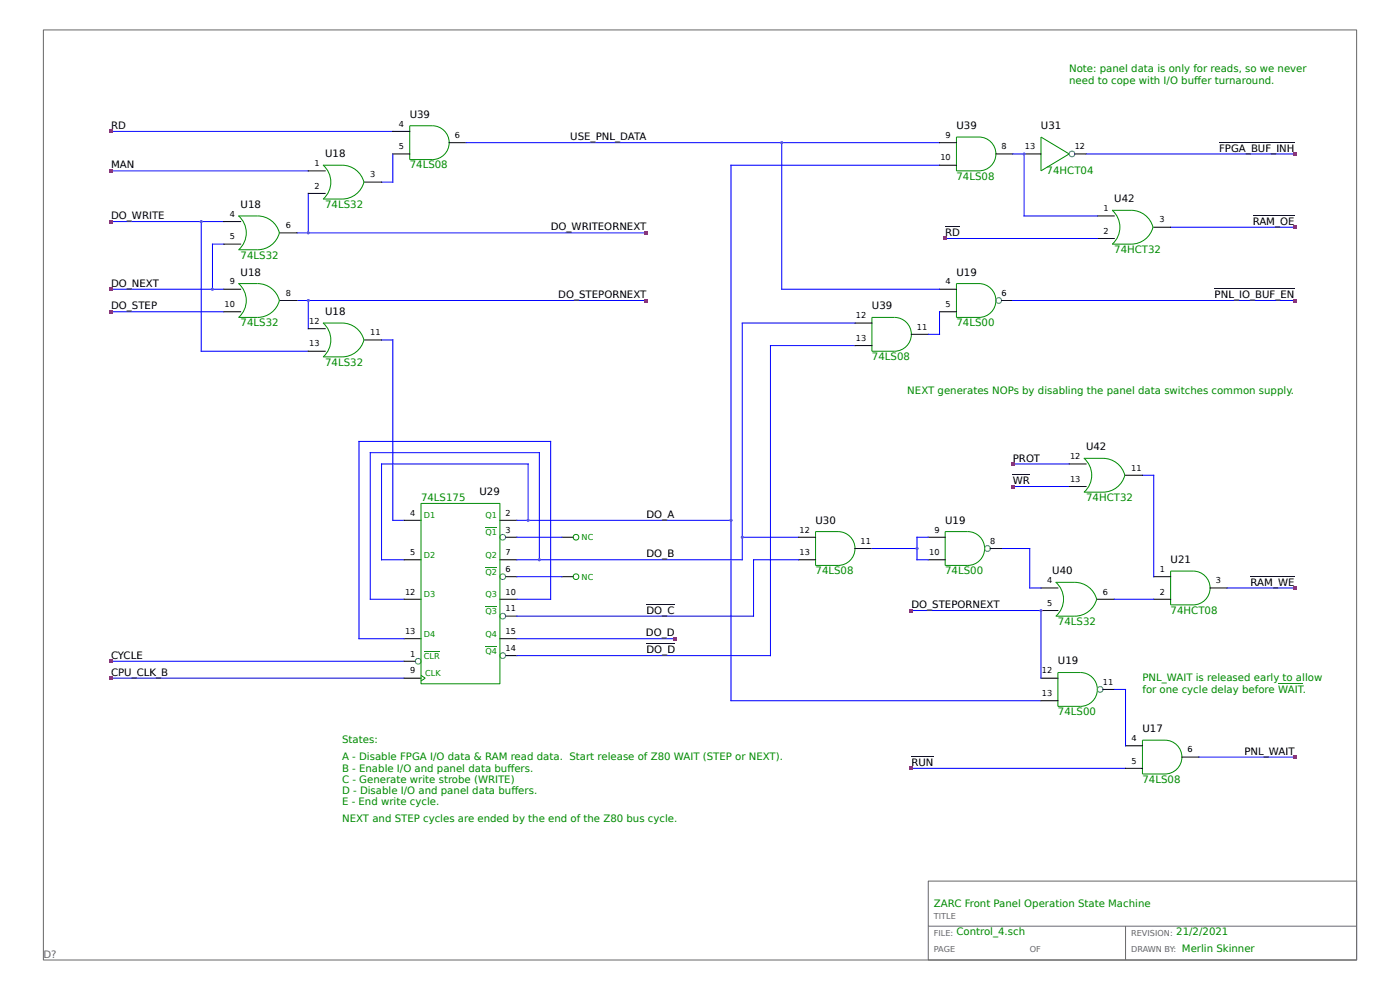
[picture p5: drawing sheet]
<svg xmlns="http://www.w3.org/2000/svg" width="297mm" height="210mm" viewBox="0 0 297 210" stroke-linecap="round" stroke-linejoin="round" font-family="sans-serif">
<path d="M9.2 6.3h278.6v197.3h-278.6zM196.9 186.9h90.9v16.7h-90.9zM196.9 196.5h90.9M238.8 196.5v7.1" fill="none" stroke="#666" stroke-width=".21"/>
<g fill="none" stroke="#00f" stroke-width=".21">
<path d="M23.6 36.2h41.8M23.6 27.9h59.7M83.3 32.7v5.9h-2.4M98.9 30.3h100.4M165.8 30.3v31.1h33.5M199.3 35h-44.2v113.6h65.7M214.9 32.7h2.4v13.1h15.5M230.4 32.7h44.2M23.6 47h23.9M42.7 47v27.5h22.7M47.5 51.8h-2.4v9.6M63 49.4h74.1"/>
<path d="M65.4 41v8.4M200.5 50.6h32.3M248.3 48.2h26.3M23.6 61.4h23.9M23.6 66.1h23.9M63 63.7h74.1M65.4 63.7v6M80.9 72.1h2.4v38.3h2.4M181.4 68.5h-23.9v50.2h-47.9M181.4 73.3h-18v65.8h-53.8M199.3 66.1v4.8h-2.4M214.9 63.7h59.7"/>
<path d="M214.9 98.4h11.9M109.6 110.4h45.5M109.6 114h9.6M112 110.4v-12h-31.1v20.3h4.8M114.4 118.7v-22.7h-35.8v31.1h7.1M157.5 114h11.9M169.4 118.7h-9.5v12h-50.3M185 116.4h9.5M196.9 114h-2.4v4.7h2.4M212.5 116.4h5.9v8.3h2.4M214.9 103.2h11.9M242.4 100.8h2.4v21.5"/>
<path d="M109.6 127.1h7.2v-33.5h-40.6v41.9h9.5M109.6 135.5h33.5M109.6 122.3h9.6M193.3 129.5h27.5v14.4M236.4 127.1h8.4M260.3 124.7h14.3M23.6 143.9h62.1M23.6 140.3h62.1M236.4 146.2h2.4v12M193.3 163h45.5M254.3 160.6h20.3"/>
</g>
<g fill="none" stroke="#000" stroke-width=".21">
<path d="M65.4 36.2h3.6M77.4 38.6h3.5M83.3 27.9h3.6M83.3 32.7h3.6M95.3 30.3h3.6M199.3 30.3h3.6M199.3 35h3.6M211.3 32.7h3.6M217.3 32.7h3.5M228 32.7h2.4M258.6 30.2h16.1M47.5 47h3.6"/>
<path d="M47.5 51.8h3.6M59.4 49.4h3.6M65.4 41h3.6M200.5 48.1h3.2M232.8 45.8h3.6M232.8 50.6h3.6M244.8 48.2h3.5M265.7 45.7h9M47.5 66.1h3.6M47.5 61.4h3.6M59.4 63.7h3.6M65.4 69.7h3.6"/>
<path d="M65.4 74.5h3.6M77.4 72.1h3.5M181.4 68.5h3.6M181.4 73.3h3.6M193.3 70.9h3.6M199.3 66.1h3.6M199.3 61.4h3.6M212.5 63.7h2.4M257.7 61.3h17M226.8 98.4h3.6M85.7 110.4h3.6M85.7 118.7h3.6"/>
<path d="M106.1 110.4h3.5M106.1 118.7h3.5M107.2 114h2.4M119.2 114h2.4M169.4 118.7h3.6M169.4 114h3.6M181.4 116.4h3.6M196.9 118.7h3.6M196.9 114h3.6M210.1 116.4h2.4M214.9 100.7h3.6M226.8 103.2h3.6"/>
<path d="M238.8 100.8h3.6M85.7 127.1h3.6M85.7 135.5h3.6M106.1 127.1h3.5M106.1 135.5h3.5M107.2 122.3h2.4M107.2 130.7h2.4M107.2 139.1h2.4M119.2 122.3h2.4M137.1 136.6h6.2M137.1 128.2h6M220.8 124.7h3.6"/>
<path d="M220.8 129.5h3.6M232.8 127.1h3.6M244.8 127.1h3.5M244.8 122.3h3.5M256.7 124.7h3.6M265.3 122.2h9.4M85.7 140.3h2.4M85.7 143.9h3.6M220.8 143.9h3.6M220.8 148.6h3.6M234 146.2h2.4M238.8 158.2h3.6"/>
<path d="M193.3 160.5h4.7M238.8 163h3.6M250.7 160.6h3.6"/>
</g>
<g fill="none" stroke="#008b00" stroke-width=".21">
<path d="M68.5 35h4.1a4.8 4.8 0 0 1 4.6 3.7M68.5 35a4.8 4.8 0 0 1 .1 7.2M77.2 38.6a4.8 4.8 0 0 1-4.6 3.6h-4.1M86.9 26.7h4.8a3.6 3.6 0 0 1 3.6 3.6 3.6 3.6 0 0 1-3.6 3.6h-4.8zM202.9 29.1h4.8a3.6 3.6 0 0 1 3.6 3.6 3.6 3.6 0 0 1-3.6 3.5h-4.8zM220.8 29.1l6 3.6-6 3.5zM50.6 45.8h4a4.8 4.8 0 0 1 4.7 3.6M50.6 45.8a4.8 4.8 0 0 1 .1 7.1M59.3 49.4a4.8 4.8 0 0 1-4.7 3.6h-4M235.9 44.6h4.1a4.8 4.8 0 0 1 4.6 3.6M235.9 44.6a4.8 4.8 0 0 1 .1 7.2M244.6 48.2a4.8 4.8 0 0 1-4.6 3.6h-4.1"/>
<path d="M59.3 63.8a4.8 4.8 0 0 0-4.7-3.6l-4-.1a4.8 4.8 0 0 1 .1 7.2M59.3 63.7a4.8 4.8 0 0 1-4.7 3.6h-4M77.2 72.2a4.8 4.8 0 0 0-4.6-3.7h-4.1a4.8 4.8 0 0 1 .1 7.2M77.2 72.1a4.8 4.8 0 0 1-4.6 3.6h-4.1M185 67.3h4.8a3.6 3.6 0 0 1 3.5 3.6 3.6 3.6 0 0 1-3.5 3.6h-4.8zM202.9 60.2h4.8a3.6 3.6 0 0 1 3.6 3.5 3.6 3.6 0 0 1-3.6 3.6h-4.8zM229.9 97.2h4.1a4.8 4.8 0 0 1 4.6 3.6M230 97.2a4.8 4.8 0 0 1 0 7.2M89.3 106.8h16.8v38.2h-16.8zM103 112h2.5M173 112.8h4.8a3.6 3.6 0 0 1 3.6 3.6 3.6 3.6 0 0 1-3.6 3.5h-4.8zM200.5 112.8h4.8a3.6 3.6 0 0 1 3.6 3.6 3.6 3.6 0 0 1-3.6 3.5h-4.8z"/>
<path d="M238.6 100.8a4.8 4.8 0 0 1-4.6 3.6h-4.1M89.9 138.3h3.4M103 120.3h2.5M103 128.7h2.5M103 137.1h2.5M232.7 127.2a4.8 4.8 0 0 0-4.7-3.7h-4a4.8 4.8 0 0 1 0 7.2M232.7 127.1a4.8 4.8 0 0 1-4.7 3.6h-4.1M248.3 121.1h4.8a3.6 3.6 0 0 1 3.6 3.6 3.6 3.6 0 0 1-3.6 3.6h-4.8zM89.3 143.3l.9 .6-.9 .6M224.4 142.7h4.8a3.6 3.6 0 0 1 3.6 3.5 3.6 3.6 0 0 1-3.6 3.6h-4.8zM242.4 157h4.7a3.6 3.6 0 0 1 3.6 3.6 3.6 3.6 0 0 1-3.6 3.6h-4.7zM271.2 145h5.2"/>
<circle cx="122.2" cy="114" r=".6"/>
<circle cx="122.2" cy="122.3" r=".6"/>
</g>
<g fill="none" stroke="#008b8b" stroke-width=".21">
<circle cx="227.4" cy="32.7" r=".6"/>
<circle cx="211.9" cy="63.7" r=".6"/>
<circle cx="106.6" cy="114" r=".6"/>
<circle cx="209.5" cy="116.4" r=".6"/>
<circle cx="106.6" cy="130.7" r=".6"/>
<circle cx="106.6" cy="139.1" r=".6"/>
<circle cx="106.6" cy="122.3" r=".6"/>
<circle cx="88.7" cy="140.3" r=".6"/>
<circle cx="233.4" cy="146.2" r=".6"/>
</g>
<path d="M44.9 61.1h.4v.5h-.4z" fill="#a020f0"/>
<g fill="#f00">
<path d="M23.2 61h.7v.7h-.7z"/>
<path d="M23.2 65.8h.7v.7h-.7z"/>
<path d="M23.2 143.5h.7v.7h-.7z"/>
<path d="M23.2 139.9h.7v.7h-.7z"/>
</g>
<path d="M42.5 46.8h.4v.4h-.4z" fill="#a020f0"/>
<path d="M23.2 46.6h.7v.8h-.7z" fill="#f00"/>
<path d="M65.2 63.5h.4v.5h-.4z" fill="#a020f0"/>
<path d="M136.8 63.4h.7v.7h-.7z" fill="#f00"/>
<g fill="#a020f0">
<path d="M65.2 63.5h.4v.5h-.4z"/>
<path d="M44.9 61.1h.4v.5h-.4z"/>
<path d="M65.2 49.2h.4v.4h-.4z"/>
</g>
<path d="M136.8 49h.7v.8h-.7z" fill="#f00"/>
<g fill="#a020f0">
<path d="M111.8 110.1h.4v.5h-.4z"/>
<path d="M154.9 110.1h.4v.5h-.4z"/>
<path d="M114.2 118.5h.4v.5h-.4z"/>
</g>
<path d="M274.3 32.3h.7v.7h-.7z" fill="#f00"/>
<g fill="#a020f0">
<path d="M154.9 110.1h.4v.5h-.4z"/>
<path d="M65.2 49.2h.4v.4h-.4z"/>
</g>
<g fill="#f00">
<path d="M23.2 35.9h.7v.7h-.7z"/>
<path d="M23.2 27.5h.7v.7h-.7z"/>
</g>
<path d="M165.6 30h.4v.5h-.4z" fill="#a020f0"/>
<g fill="#f00">
<path d="M274.3 47.8h.7v.8h-.7z"/>
<path d="M200.2 50.2h.7v.7h-.7z"/>
</g>
<path d="M217 32.4h.5v.5h-.5z" fill="#a020f0"/>
<path d="M274.3 63.4h.7v.7h-.7z" fill="#f00"/>
<g fill="#a020f0">
<path d="M165.6 30h.4v.5h-.4z"/>
<path d="M157.3 113.7h.4v.5h-.4z"/>
</g>
<path d="M274.3 124.4h.7v.7h-.7z" fill="#f00"/>
<path d="M220.6 129.3h.4v.4h-.4z" fill="#a020f0"/>
<path d="M193 129.1h.7v.8h-.7z" fill="#f00"/>
<g fill="#a020f0">
<path d="M157.3 113.7h.4v.5h-.4z"/>
<path d="M42.5 46.8h.4v.4h-.4z"/>
<path d="M194.3 116.1h.4v.5h-.4z"/>
<path d="M220.6 129.3h.4v.4h-.4z"/>
</g>
<path d="M142.8 135.1h.7v.7h-.7z" fill="#f00"/>
<path d="M194.3 116.1h.4v.5h-.4z" fill="#a020f0"/>
<g fill="#f00">
<path d="M214.5 102.8h.7v.8h-.7z"/>
<path d="M214.5 98.1h.7v.7h-.7z"/>
<path d="M274.3 160.2h.7v.8h-.7z"/>
<path d="M193 162.6h.7v.7h-.7z"/>
</g>
<g font-size="2.2" fill="#008b00">
<text x="226.8" y="15.3">Note: panel data is only for reads, so we never</text>
<text x="226.8" y="17.8">need to cope with I/O bufer turnaround.</text>
<text x="253.3" y="17.8">f</text>
<text x="86.9" y="35.7">74LS08</text>
<text x="202.9" y="38.1">74LS08</text>
<text x="222" y="36.9">74HCT04</text>
<text x="69" y="44.1">74LS32</text>
<text x="236.4" y="53.7">74HCT32</text>
<text x="51.1" y="54.9">74LS32</text>
<text x="51.1" y="69.2">74LS32</text>
<text x="202.9" y="69.2">74LS00</text>
<text x="69" y="77.6">74LS32</text>
<text x="185" y="76.4">74LS08</text>
<text x="192.5" y="83.6">NEXT generates NOPs by disabling the panel data switches common supply.</text>
<text x="89.3" y="106.3">74LS175</text>
<text x="230.4" y="106.3">74HCT32</text>
<text x="173" y="121.8">74LS08</text>
<text x="200.5" y="121.8">74LS00</text>
<text x="248.3" y="130.2">74HCT08</text>
<text x="224.4" y="132.6">74LS32</text>
<text x="242.4" y="144.4">PNL_WAIT is released early to allow</text>
<text x="242.4" y="146.9">for one cycle delay before WAIT.</text>
<text x="224.4" y="151.7">74LS00</text>
<text x="72.6" y="157.7">States:</text>
<text x="72.6" y="161.3">A - Disable FPGA I/O data &amp; RAM read data. Start release of Z80 WAIT (STEP or NEXT).</text>
<text x="72.6" y="163.7">B - Enable I/O and panel data bufers.</text>
<text x="72.6" y="166.1">C - Generate write strobe (WRITE)</text>
<text x="107.6" y="163.7">f</text>
<text x="242.4" y="166.1">74LS08</text>
<text x="72.6" y="168.5">D - Disable I/O and panel data bufers.</text>
<text x="72.6" y="170.8">E - End write cycle.</text>
<text x="108.5" y="168.5">f</text>
<text x="72.6" y="174.4">NEXT and STEP cycles are ended by the end of the Z80 bus cycle.</text>
<text x="198.1" y="192.4">ZARC Front Panel Operation State Machine</text>
<text x="202.9" y="198.3">Control_4.sch</text>
<text x="249.5" y="198.3">21/2/2021</text>
<text x="250.7" y="201.9">Merlin Skinner</text>
</g>
<g font-size="2.2">
<text x="23.6" y="27.4">RD</text>
<text x="86.9" y="25">U39</text>
<text x="121" y="29.8">USE_PNL_DATA</text>
<text x="202.9" y="27.4">U39</text>
<text x="220.8" y="27.4">U31</text>
<text x="23.6" y="35.7">MAN</text>
<text x="69" y="33.3">U18</text>
<text x="258.6" y="32.1">FPGA_BUF_INH</text>
<text x="23.6" y="46.5">DO_WRITE</text>
<text x="51.1" y="44.1">U18</text>
<text x="236.4" y="42.9">U42</text>
<text x="265.7" y="47.7">RAM_OE</text>
<text x="116.8" y="48.9">DO_WRITEORNEXT</text>
<text x="200.5" y="50.1">RD</text>
<text x="51.1" y="58.5">U18</text>
<text x="202.9" y="58.5">U19</text>
<text x="23.6" y="60.8">DO_NEXT</text>
<text x="23.6" y="65.6">DO_STEP</text>
<text x="118.4" y="63.2">DO_STEPORNEXT</text>
<text x="185" y="65.6">U39</text>
<text x="257.7" y="63.2">PNL_IO_BUF_EN</text>
<text x="69" y="66.8">U18</text>
<text x="230.4" y="95.5">U42</text>
<text x="214.9" y="97.9">PROT</text>
<text x="101.7" y="105.1">U29</text>
<text x="214.9" y="102.7">WR</text>
<text x="137.1" y="109.9">DO_A</text>
<text x="173" y="111.1">U30</text>
<text x="200.5" y="111.1">U19</text>
<text x="137.1" y="118.2">DO_B</text>
<text x="248.3" y="119.4">U21</text>
<text x="223.2" y="121.8">U40</text>
<text x="265.3" y="124.2">RAM_WE</text>
<text x="137.1" y="130.2">DO_C</text>
<text x="193.3" y="129">DO_STEPORNEXT</text>
<text x="137" y="135">DO_D</text>
<text x="23.6" y="143.3">CPU_CLK_B</text>
<text x="23.6" y="139.8">CYCLE</text>
<text x="137.1" y="138.6">DO_D</text>
<text x="224.4" y="141">U19</text>
<text x="242.4" y="155.3">U17</text>
<text x="264" y="160.1">PNL_WAIT</text>
<text x="193.3" y="162.5">RUN</text>
</g>
<text font-size="2.2" fill="#666" x="9.2" y="203.1">D?</text>
<g font-size="1.7">
<text x="84.6" y="26.9">4</text>
<text x="96.5" y="29.3">6</text>
<text x="200.6" y="29.3">9</text>
<text x="66.7" y="35.2">1</text>
<text x="84.6" y="31.6">5</text>
<text x="199.5" y="34">10</text>
<text x="212.5" y="31.6">8</text>
<text x="217.4" y="31.6">13</text>
<text x="228" y="31.6">12</text>
<text x="66.7" y="40">2</text>
<text x="78.6" y="37.6">3</text>
<text x="48.8" y="46">4</text>
<text x="234.1" y="44.8">1</text>
<text x="245.9" y="47.2">3</text>
<text x="48.8" y="50.8">5</text>
<text x="60.6" y="48.4">6</text>
<text x="234.1" y="49.6">2</text>
<text x="47.7" y="65.1">10</text>
<text x="48.8" y="60.3">9</text>
<text x="60.6" y="62.7">8</text>
<text x="200.6" y="65.1">5</text>
<text x="200.6" y="60.3">4</text>
<text x="212.5" y="62.7">6</text>
<text x="65.6" y="68.7">12</text>
<text x="78.6" y="71.1">11</text>
<text x="181.6" y="67.5">12</text>
<text x="194.5" y="69.9">11</text>
<text x="65.6" y="73.5">13</text>
<text x="181.6" y="72.3">13</text>
<text x="227" y="97.4">12</text>
<text x="240" y="99.8">11</text>
<text x="227" y="102.2">13</text>
<text x="87" y="109.4">4</text>
<text x="107.2" y="109.4">2</text>
<text x="107.2" y="113">3</text>
<text x="169.6" y="113">12</text>
<text x="198.2" y="113">9</text>
<text x="87" y="117.7">5</text>
<text x="107.2" y="117.7">7</text>
<text x="169.6" y="117.7">13</text>
<text x="182.6" y="115.3">11</text>
<text x="197.1" y="117.7">10</text>
<text x="210.1" y="115.3">8</text>
<text x="107.2" y="121.3">6</text>
<text x="222.1" y="123.7">4</text>
<text x="246" y="121.3">1</text>
<text x="257.9" y="123.7">3</text>
<text x="85.9" y="126.1">12</text>
<text x="107.2" y="126.1">10</text>
<text x="107.2" y="129.7">11</text>
<text x="222.1" y="128.5">5</text>
<text x="234" y="126.1">6</text>
<text x="246" y="126.1">2</text>
<text x="85.9" y="134.5">13</text>
<text x="107.2" y="134.5">15</text>
<text x="87" y="139.3">1</text>
<text x="87" y="142.8">9</text>
<text x="107.2" y="138.1">14</text>
<text x="221" y="142.8">12</text>
<text x="221" y="147.6">13</text>
<text x="234" y="145.2">11</text>
<text x="240.1" y="157.2">4</text>
<text x="240.1" y="162">5</text>
<text x="251.9" y="159.6">6</text>
</g>
<g font-size="1.7" fill="#008b00">
<text x="89.9" y="110">D1</text>
<text x="103" y="110">Q1</text>
<text x="103" y="113.6">Q1</text>
<text x="89.9" y="118.3">D2</text>
<text x="103" y="118.3">Q2</text>
<text x="123.4" y="114.6">NC</text>
<text x="103" y="121.9">Q2</text>
<text x="123.4" y="122.9">NC</text>
<text x="89.9" y="126.7">D3</text>
<text x="103" y="126.7">Q3</text>
<text x="103" y="130.3">Q3</text>
<text x="89.9" y="135.1">D4</text>
<text x="103" y="135.1">Q4</text>
<text x="89.9" y="139.9">CLR</text>
<text x="90.2" y="143.4">CLK</text>
<text x="103" y="138.7">Q4</text>
</g>
<g font-size="1.7" fill="#666">
<text x="198.1" y="194.9">TITLE</text>
<text x="198.1" y="198.4">FILE:</text>
<text x="198.1" y="202">PAGE</text>
<text x="218.4" y="202">OF</text>
<text x="240" y="198.4">REVISION:</text>
<text x="240" y="202">DRAWN BY:</text>
</g>
</svg>
